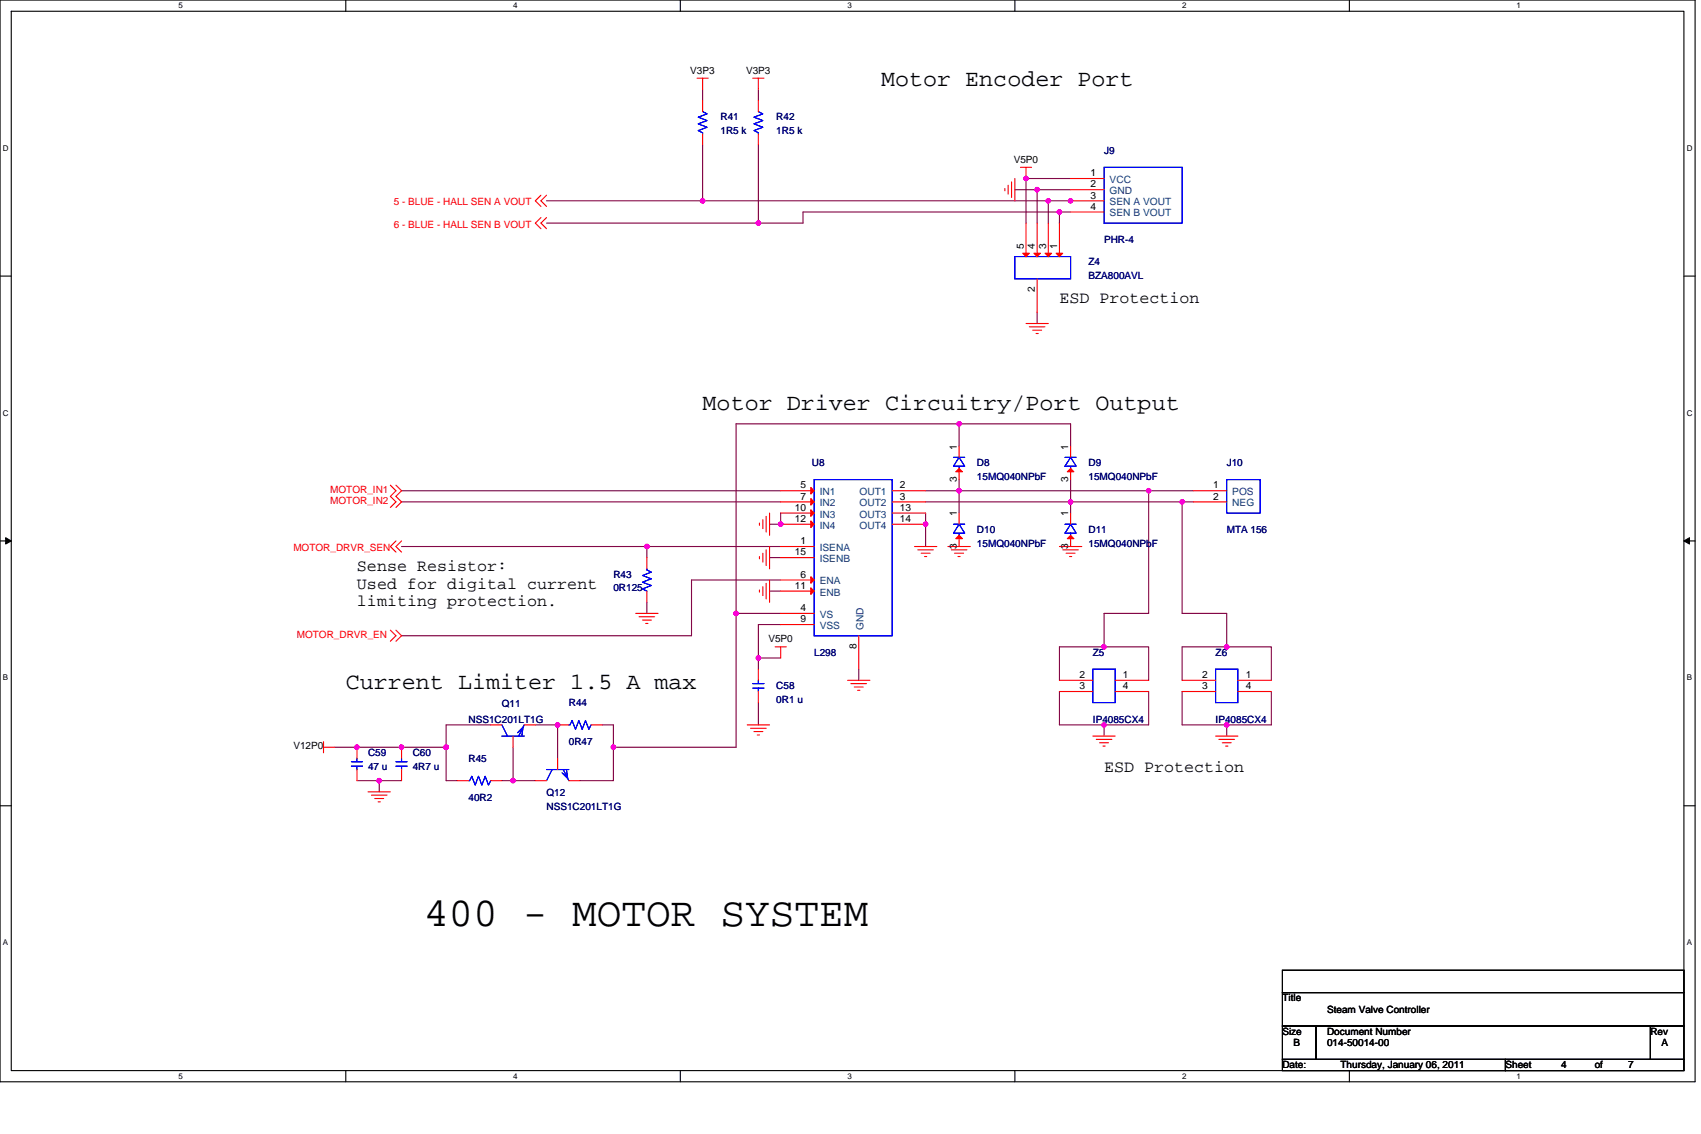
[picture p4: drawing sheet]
<svg xmlns="http://www.w3.org/2000/svg" width="457mm" height="305mm" viewBox="0 0 457 305" stroke-linecap="round" stroke-linejoin="round" font-family="sans-serif">
<path d="M0 0h455.6v290.8h-455.6zM3 3h449.6v284.8h-449.6z" fill="none" stroke="#000" stroke-width=".3"/>
<g fill="#fff">
<path d="M48 .3h1.2v2.4h-1.2z"/>
<path d="M48 288.1h1.2v2.4h-1.2z"/>
</g>
<path d="M92.9 0v3M92.9 287.8v3" fill="none" stroke="#000" stroke-width=".3"/>
<g fill="#fff">
<path d="M137.9 .3h1.2v2.4h-1.2z"/>
<path d="M137.9 288.1h1.2v2.4h-1.2z"/>
</g>
<path d="M182.9 0v3M182.9 287.8v3" fill="none" stroke="#000" stroke-width=".3"/>
<g fill="#fff">
<path d="M227.8 .3h1.2v2.4h-1.2z"/>
<path d="M227.8 288.1h1.2v2.4h-1.2z"/>
</g>
<path d="M272.8 0v3M272.8 287.8v3" fill="none" stroke="#000" stroke-width=".3"/>
<g fill="#fff">
<path d="M317.7 .3h1.2v2.4h-1.2z"/>
<path d="M317.7 288.1h1.2v2.4h-1.2z"/>
</g>
<path d="M362.7 0v3M362.7 287.8v3" fill="none" stroke="#000" stroke-width=".3"/>
<g fill="#fff">
<path d="M407.6 .3h1.2v2.4h-1.2z"/>
<path d="M407.6 288.1h1.2v2.4h-1.2z"/>
<path d="M.8 38.6h1.5v2.4h-1.5z"/>
<path d="M453.4 38.6h1.5v2.4h-1.5z"/>
<path d="M.8 109.8h1.5v2.4h-1.5z"/>
<path d="M453.4 109.8h1.5v2.4h-1.5z"/>
</g>
<path d="M0 74.2h3M452.6 74.2h3" fill="none" stroke="#000" stroke-width=".3"/>
<g fill="#fff">
<path d="M.8 181h1.4v2.4h-1.4z"/>
<path d="M453.4 181h1.4v2.4h-1.4z"/>
</g>
<path d="M0 145.4h3M452.6 145.4h3" fill="none" stroke="#000" stroke-width=".3"/>
<path d="M1.5 144.5l1.5 .9-1.5 .8zM452.6 145.4l1.5-.9v1.7z" fill="#000" stroke="#000" stroke-width=".27"/>
<g fill="#fff">
<path d="M.7 252.2h1.5v2.4h-1.5z"/>
<path d="M453.3 252.2h1.5v2.4h-1.5z"/>
</g>
<path d="M0 216.6h3M452.6 216.6h3M344.7 260.8h107.9v6h-107.9zM344.7 266.8h107.9v9h-107.9zM344.7 275.8h9v9h-9zM353.7 275.8h89.9v9h-89.9zM443.6 275.8h9v9h-9zM344.7 284.8h59.9v3h-59.9zM404.6 284.8h48v3h-48z" fill="none" stroke="#000" stroke-width=".3"/>
<g fill="none" stroke="#800040" stroke-width=".3">
<path d="M188.8 24v3M188.8 39v15M203.8 24v3M203.8 39v21M146.9 60h56.9M146.9 54h41.9M188.8 54h93M203.8 60h12v-3h69v3M272.8 51h6v9M278.8 51h9M281.8 54h6M281.8 54v6"/>
<path d="M284.8 57h3M287.8 48h-12v12M278.8 83.9v3.1M257.8 119.9v-6h-60v51M257.8 113.9h30v6M107.9 131.9h101.9M107.9 134.9h101.9M209.8 137.9v3h-3M248.8 131.9h59.9v33h-11.9v9M248.8 134.9h39M248.8 137.9v9M257.8 128.9v9"/>
<path d="M287.8 134.9h29.9M287.8 134.9v3M287.8 128.9v6M308.7 131.9h12M317.7 134.9h3M317.7 134.9v30h12v9M107.9 146.9h66M173.9 146.9h35.9M173.9 146.9v3M206.8 149.9h3M206.8 158.9h3M209.8 155.9h-23.9v15h-78"/>
<path d="M173.9 161.9v3M197.8 164.9v36h-32.9M197.8 164.9h12M203.8 176.9v3M203.8 176.9h6M209.8 167.9h-6v9M230.8 179.9v3M296.8 173.9h-12v9M296.8 173.9h11.9v9M329.7 173.9h-12v9M329.7 173.9h12v9M131.9 194.8h-12v6.1"/>
<path d="M143.9 194.8h6v9M161.9 194.8h3v6.1M203.8 188.8v6M284.8 185.9v8.9h12M296.8 194.8v3M308.7 185.9v8.9h-11.9M317.7 185.9v8.9h12M329.7 194.8v3M341.7 185.9v8.9h-12M95.9 209.8h6M101.9 209.8h6M101.9 209.8v3"/>
<path d="M119.9 200.9v8.9h3M119.9 200.9h-30M134.9 209.8h3M137.9 200.9v8.9M137.9 209.8h6M164.9 200.9v8.9h-9"/>
</g>
<g fill="#f0f" stroke="#f0f" stroke-width=".3">
<circle cx="119.9" cy="200.8" r=".59"/>
<circle cx="137.9" cy="209.8" r=".59"/>
<circle cx="149.9" cy="194.8" r=".59"/>
<circle cx="107.9" cy="200.8" r=".59"/>
<circle cx="164.9" cy="200.8" r=".59"/>
<circle cx="197.8" cy="164.9" r=".59"/>
<circle cx="257.8" cy="113.9" r=".59"/>
<circle cx="317.7" cy="134.9" r=".59"/>
<circle cx="287.7" cy="134.9" r=".59"/>
<circle cx="257.8" cy="131.9" r=".59"/>
<circle cx="308.7" cy="131.9" r=".59"/>
<circle cx="329.7" cy="194.8" r=".59"/>
<circle cx="329.7" cy="173.9" r=".59"/>
<circle cx="296.7" cy="173.9" r=".59"/>
<circle cx="296.7" cy="194.8" r=".59"/>
<circle cx="173.9" cy="146.9" r=".59"/>
<circle cx="275.8" cy="48" r=".59"/>
<circle cx="278.8" cy="51" r=".59"/>
<circle cx="203.8" cy="60" r=".59"/>
<circle cx="284.8" cy="57" r=".59"/>
<circle cx="248.8" cy="140.9" r=".59"/>
<circle cx="209.8" cy="140.9" r=".59"/>
<circle cx="95.9" cy="200.8" r=".59"/>
<circle cx="101.9" cy="209.8" r=".59"/>
<circle cx="203.8" cy="176.8" r=".59"/>
<circle cx="287.7" cy="54" r=".59"/>
<circle cx="281.7" cy="54" r=".59"/>
<circle cx="188.8" cy="54" r=".59"/>
</g>
<g fill="none" stroke="#f00" stroke-width=".3">
<path d="M187.3 21h3.1M188.8 21v3M188.8 27v3M188.8 36v3M202.3 21h3M203.8 21v3M203.8 27v3M203.8 36v3M145.4 52.5l-1.5 1.5 1.5 1.5M145.4 58.5l-1.5 1.5 1.5 1.5M146.9 52.5l-1.5 1.5 1.5 1.5M146.9 58.5l-1.5 1.5 1.5 1.5"/>
<path d="M270.1 50.7v.6M271 49.8v2.4M271.9 48.9v4.2M272.8 48v6M274.3 45h3M275.8 45v3M275.8 60v9M278.8 60v9M281.8 60v9M284.8 60v9M287.8 48h9M287.8 51h9"/>
<path d="M287.8 54h9M287.8 57h9M278.8 75v8.9M275.8 87h6M276.7 87.8h4.2M277.6 88.8h2.4M278.5 89.6h.6M257.8 119.9v3M287.8 119.9v3M104.9 130.4l1.5 1.5-1.5 1.5 1.5 1.5-1.5 1.5M106.4 130.4l1.5 1.5-1.5 1.5 1.5 1.5-1.5 1.5M205 139.7v2.4"/>
<path d="M205.9 138.8v4.2M206.8 137.9v6M209.8 131.9h9M209.8 134.9h9M209.8 137.9h9M239.8 131.9h9M239.8 134.9h9M239.8 137.9h9M257.8 125.9v3M257.8 137.9v3M287.8 137.9v3M287.8 125.9v3"/>
<path d="M320.7 131.9h9M320.7 134.9h9M106.4 145.4l-1.5 1.5 1.5 1.5M107.9 145.4l-1.5 1.5 1.5 1.5M173.9 158.9v3M173.9 149.9v3M204.1 149.6v.6M204.1 140.6v.6M204.1 158.6v.6M205 148.7v2.4M205 157.7v2.4M205.9 147.8v4.2"/>
<path d="M205.9 156.8v4.2M206.8 146.9v6M206.8 155.9v6M209.8 140.9h9M209.8 146.9h9M209.8 149.9h9M209.8 155.9h9M209.8 158.9h9M239.8 140.9h9M245.8 146.9h6M246.7 147.8h4.2M247.6 148.7h2.4"/>
<path d="M248.5 149.6h.6M254.8 146.9h6M255.7 147.8h4.2M256.6 148.7h2.4M257.5 149.6h.6M257.8 143.9v3M284.8 146.9h6M285.7 147.8h4.2M286.6 148.7h2.4M287.5 149.6h.6M287.8 143.9v3M104.9 169.4l1.5 1.5-1.5 1.5"/>
<path d="M106.4 169.4l1.5 1.5-1.5 1.5M170.9 164.9h6M171.8 165.8h4.2M172.7 166.7h2.4M173.6 167.6h.6M203.8 179.9v3M208.3 173.9h3M209.8 173.9v3M209.8 164.9h9M209.8 167.9h9M230.8 170.9v9M87 199.3v3"/>
<path d="M131.9 194.8h3M137.9 197.8v3.1M140.9 194.8h3M149.9 194.8h3M158.9 194.8h3M200.9 194.8h5.9M201.7 195.7h4.2M202.6 196.6h2.4M203.5 197.5h.6M203.8 185.9v2.9M227.8 182.9h6M228.7 183.7h4.2"/>
<path d="M229.6 184.7h2.4M230.5 185.5h.6M284.8 182.9h9M284.8 185.9h9M293.8 197.8h5.9M294.7 198.7h4.2M295.6 199.6h2.3M299.7 182.9h9M299.7 185.9h9M317.7 182.9h9M317.7 185.9h9M326.7 197.8h6"/>
<path d="M327.6 198.7h4.2M328.5 199.6h2.4M332.7 182.9h9M332.7 185.9h9M87 200.9h2.9M95.9 200.9v2.9M95.9 206.8v3M98.9 212.8h6M99.8 213.7h4.2M100.7 214.6h2.4M101.6 215.5h.6M107.9 200.9v2.9"/>
<path d="M107.9 206.8v3M122.9 209.8h3M131.9 209.8h3M143.9 209.8h3M149.9 203.8v3M152.9 209.8h3M296.5 200.5h.6M329.4 200.5h.6"/>
</g>
<g fill="none" stroke="#00f" stroke-width=".3">
<path d="M188.8 30l1.3 .6-2.4 .9 2.4 .9-2.4 .9 2.4 .9-2.4 .9 1.1 .6v.3M203.8 30l1.2 .6-2.4 .9 2.4 .9-2.4 .9 2.4 .9-2.4 .9 1.2 .6v.3M296.8 45h20.9v15h-20.9zM272.8 69h15v6h-15zM218.8 128.9h21v42h-21zM256.3 122.9h3M257.8 122.9l1.5 2.4h-3zM257.8 125.3v.6M286.3 122.9h3M287.8 122.9l1.5 2.4h-3zM287.8 125.3v.6M329.7 128.9h9v9h-9z"/>
<path d="M173.9 152.9v.3l1.2 .6-2.4 .9 2.4 .9-2.4 .9 2.4 .9-2.4 .9 1.2 .6M256.3 140.9h3M257.8 140.9l1.5 2.4h-3zM257.8 143.3v.6M286.3 140.9h3M287.8 140.9l1.5 2.4h-3zM287.8 143.3v.6M293.8 179.9h5.9v8.9h-5.9zM326.7 179.9h6v8.9h-6zM134.9 194.8l1.5 3M134.9 197.8h6M139.1 197l1.5-1.5-.3 2"/>
<path d="M140.9 194.8l-1.5 3M152.9 194.8h.3l.6-1.1 .9 2.3 .9-2.3 .9 2.3 .9-2.3 .9 2.3 .6-1.2M202.3 183.7h3M202.3 185h3M203.8 185v.9M203.8 182.9v.8M94.4 204.7h3M94.4 205.9h3M95.9 205.9v.9M95.9 203.8v.9M106.4 204.7h3M106.4 205.9h3"/>
<path d="M107.9 205.9v.9M107.9 203.8v.9M125.9 209.8h.3l.6-1.2 .9 2.4 .9-2.4 .9 2.4 .9-2.4 .9 2.4 .6-1.2M146.9 206.8h6M148.4 206.8l-1.5 3M151.4 206.8l1.5 3M152.3 207.1l.3 2.1-1.5-1.5"/>
</g>
<g fill="#f00" stroke="#f00" stroke-width=".3">
<path d="M256.9 126.8l.9-.9 .9 .9z"/>
<path d="M286.9 144.8l.9-.9 .8 .9z"/>
<path d="M256.9 144.8l.9-.9 .9 .9z"/>
<path d="M217.9 131l.9 .9-.9 .9z"/>
<path d="M217.9 134l.9 .9-.9 .9z"/>
<path d="M217.9 137l.9 .9-.9 .9z"/>
<path d="M217.9 140l.9 .9-.9 .9z"/>
<path d="M217.9 155l.9 .9-.9 .9z"/>
<path d="M217.9 158l.9 .9-.9 .9z"/>
<path d="M286.9 126.8l.9-.9 .8 .9z"/>
<path d="M283.9 68.1h1.7l-.8 .9z"/>
<path d="M280.9 68.1h1.8l-.9 .9z"/>
<path d="M277.9 68.1h1.8l-.9 .9z"/>
<path d="M274.9 68.1h1.8l-.9 .9z"/>
</g>
<text font-size="11.1" x="113.9" y="249">400 - MOTOR SYSTEM</text>
<g font-size="6.3">
<text x="236.8" y="23.2">Motor Encoder Port</text>
<text x="188.8" y="110.2">Motor Driver Circuitry/Port Output</text>
<text x="92.9" y="185.1">Current Limiter 1.5 A max</text>
</g>
<g font-size="4.5">
<text x="284.8" y="81.5">ESD Protection</text>
<text x="95.9" y="153.4">Sense Resistor:</text>
<text x="95.9" y="158.2">Used for digital current</text>
<text x="95.9" y="163">limiting protection.</text>
<text x="296.8" y="207.4">ESD Protection</text>
</g>
<g font-size="2.7">
<text x="185.5" y="19.8">V3P3</text>
<text x="200.5" y="19.8">V3P3</text>
<text x="272.5" y="43.8">V5P0</text>
<text x="293.1" y="47.4">1</text>
<text x="293.1" y="50.4">2</text>
<text x="293.1" y="53.4">3</text>
<text x="293.1" y="56.4">4</text>
<text x="275.2" y="66.9" transform="rotate(-90 275.2 66.9)">5</text>
<text x="278.2" y="66.9" transform="rotate(-90 278.2 66.9)">4</text>
<text x="281.2" y="66.9" transform="rotate(-90 281.2 66.9)">3</text>
<text x="284.1" y="66.9" transform="rotate(-90 284.1 66.9)">1</text>
<text x="278.2" y="78.6" transform="rotate(-90 278.2 78.6)">2</text>
<text x="257.2" y="120.8" transform="rotate(-90 257.2 120.8)">1</text>
<text x="287.1" y="120.8" transform="rotate(-90 287.1 120.8)">1</text>
<text x="215.2" y="131.3">5</text>
<text x="241.9" y="131.3">2</text>
<text x="257.2" y="129.5" transform="rotate(-90 257.2 129.5)">3</text>
<text x="287.1" y="129.5" transform="rotate(-90 287.1 129.5)">3</text>
<text x="326.1" y="131.3">1</text>
<text x="213.7" y="137.3">10</text>
<text x="215.2" y="134.3">7</text>
<text x="241.9" y="134.3">3</text>
<text x="241.9" y="137.3">13</text>
<text x="326.1" y="134.3">2</text>
<text x="213.7" y="140.3">12</text>
<text x="241.9" y="140.3">14</text>
<text x="257.2" y="138.8" transform="rotate(-90 257.2 138.8)">1</text>
<text x="287.1" y="138.8" transform="rotate(-90 287.1 138.8)">1</text>
<text x="213.7" y="149.3">15</text>
<text x="215.2" y="146.3">1</text>
<text x="257.2" y="147.5" transform="rotate(-90 257.2 147.5)">3</text>
<text x="287.1" y="147.5" transform="rotate(-90 287.1 147.5)">3</text>
<text x="215.2" y="155.3">6</text>
<text x="213.7" y="158.3">11</text>
<text x="215.2" y="164.3">4</text>
<text x="215.2" y="167.3">9</text>
<text x="206.5" y="172.7">V5P0</text>
<text x="230.2" y="174.5" transform="rotate(-90 230.2 174.5)">8</text>
<text x="290.1" y="182.2">2</text>
<text x="290.1" y="185.3">3</text>
<text x="301.8" y="182.2">1</text>
<text x="301.8" y="185.3">4</text>
<text x="323.1" y="182.2">2</text>
<text x="323.1" y="185.3">3</text>
<text x="334.8" y="182.2">1</text>
<text x="334.8" y="185.3">4</text>
<text x="78.8" y="201.4">V12P0</text>
<text x="344.7" y="269.2">Title</text>
<text x="356.7" y="272.2">Steam Valve Controller</text>
<text x="344.7" y="278.2">Size</text>
<text x="347.7" y="281.2">B</text>
<text x="356.7" y="278.2">Document Number</text>
<text x="356.7" y="281.2">014-50014-00</text>
<text x="443.6" y="278.2">Rev</text>
<text x="446.6" y="281.2">A</text>
<text x="344.7" y="287.1">Date:</text>
<text x="360.3" y="287.1">Thursday, January 06, 2011</text>
<text x="404.6" y="287.1">Sheet</text>
<text x="419.6" y="287.1">4</text>
<text x="428.6" y="287.1">of</text>
<text x="437.6" y="287.1">7</text>
</g>
<g font-size="2.7" fill="#000080">
<text x="193.7" y="32.4">R41</text>
<text x="193.7" y="36">1R5 k</text>
<text x="208.6" y="32.4">R42</text>
<text x="208.6" y="36">1R5 k</text>
<text x="296.8" y="41.4">J9</text>
<text x="296.8" y="65.4">PHR-4</text>
<text x="292.6" y="71.4">Z4</text>
<text x="292.6" y="75">BZA800AVL</text>
<text x="218.2" y="125.3">U8</text>
<text x="262.6" y="125.3">D8</text>
<text x="292.6" y="125.3">D9</text>
<text x="329.7" y="125.3">J10</text>
<text x="262.6" y="128.9">15MQ040NPbF</text>
<text x="292.6" y="128.9">15MQ040NPbF</text>
<text x="262.6" y="143.3">D10</text>
<text x="292.6" y="143.3">D11</text>
<text x="329.7" y="143.3">MTA 156</text>
<text x="262.6" y="146.9">15MQ040NPbF</text>
<text x="292.6" y="146.9">15MQ040NPbF</text>
<text x="164.9" y="155.3">R43</text>
<text x="164.9" y="158.9">0R125</text>
<text x="218.8" y="176.3">L298</text>
<text x="293.8" y="176.3">Z5</text>
<text x="326.7" y="176.3">Z6</text>
<text x="208.6" y="185.3">C58</text>
<text x="134.9" y="190.1">Q11</text>
<text x="152.9" y="189.7">R44</text>
<text x="208.6" y="188.8">0R1 u</text>
<text x="125.9" y="194.2">NSS1C201LT1G</text>
<text x="293.8" y="194.2">IP4085CX4</text>
<text x="326.7" y="194.2">IP4085CX4</text>
<text x="98.9" y="203.2">C59</text>
<text x="110.9" y="203.2">C60</text>
<text x="152.9" y="200.2">0R47</text>
<text x="98.9" y="206.8">47 u</text>
<text x="110.9" y="206.8">4R7 u</text>
<text x="125.9" y="204.7">R45</text>
<text x="125.9" y="215.2">40R2</text>
<text x="146.9" y="214">Q12</text>
<text x="146.9" y="217.6">NSS1C201LT1G</text>
</g>
<g font-size="2.7" fill="#004080">
<text x="298.3" y="49.2">VCC</text>
<text x="298.3" y="52.2">GND</text>
<text x="298.3" y="55.2">SEN A VOUT</text>
<text x="298.3" y="58.2">SEN B VOUT</text>
<text x="220.3" y="133.1">IN1</text>
<text x="220.3" y="136.1">IN2</text>
<text x="231" y="133.1">OUT1</text>
<text x="231" y="136.1">OUT2</text>
<text x="331.2" y="133.1">POS</text>
<text x="331.2" y="136.1">NEG</text>
<text x="220.3" y="139.1">IN3</text>
<text x="220.3" y="142.1">IN4</text>
<text x="231" y="139.1">OUT3</text>
<text x="231" y="142.1">OUT4</text>
<text x="220.3" y="148.1">ISENA</text>
<text x="220.3" y="151.1">ISENB</text>
<text x="220.3" y="157.1">ENA</text>
<text x="220.3" y="160.1">ENB</text>
<text x="220.3" y="166.1">VS</text>
<text x="220.3" y="169.1">VSS</text>
<text x="232.1" y="169.4" transform="rotate(-90 232.1 169.4)">GND</text>
</g>
<g font-size="2.7" fill="#f00">
<text x="105.8" y="55.2">5 - BLUE - HALL SEN A VOUT</text>
<text x="105.8" y="61.2">6 - BLUE - HALL SEN B VOUT</text>
<text x="88.8" y="132.5">MOTOR_IN1</text>
<text x="88.8" y="135.5">MOTOR_IN2</text>
<text x="78.8" y="148.1">MOTOR_DRVR_SEN</text>
<text x="79.8" y="171.5">MOTOR_DRVR_EN</text>
</g>
<g font-size="2.1">
<text x="48" y="2.3">5</text>
<text x="137.9" y="2.3">4</text>
<text x="227.8" y="2.3">3</text>
<text x="317.7" y="2.3">2</text>
<text x="407.6" y="2.3">1</text>
<text x=".8" y="40.5">D</text>
<text x="453.4" y="40.5">D</text>
<text x=".8" y="111.7">C</text>
<text x="453.4" y="111.7">C</text>
<text x=".8" y="182.9">B</text>
<text x="453.4" y="182.9">B</text>
<text x=".8" y="254.1">A</text>
<text x="453.4" y="254.1">A</text>
<text x="48" y="290">5</text>
<text x="137.9" y="290">4</text>
<text x="227.8" y="290">3</text>
<text x="317.7" y="290">2</text>
<text x="407.6" y="290">1</text>
</g>
</svg>
